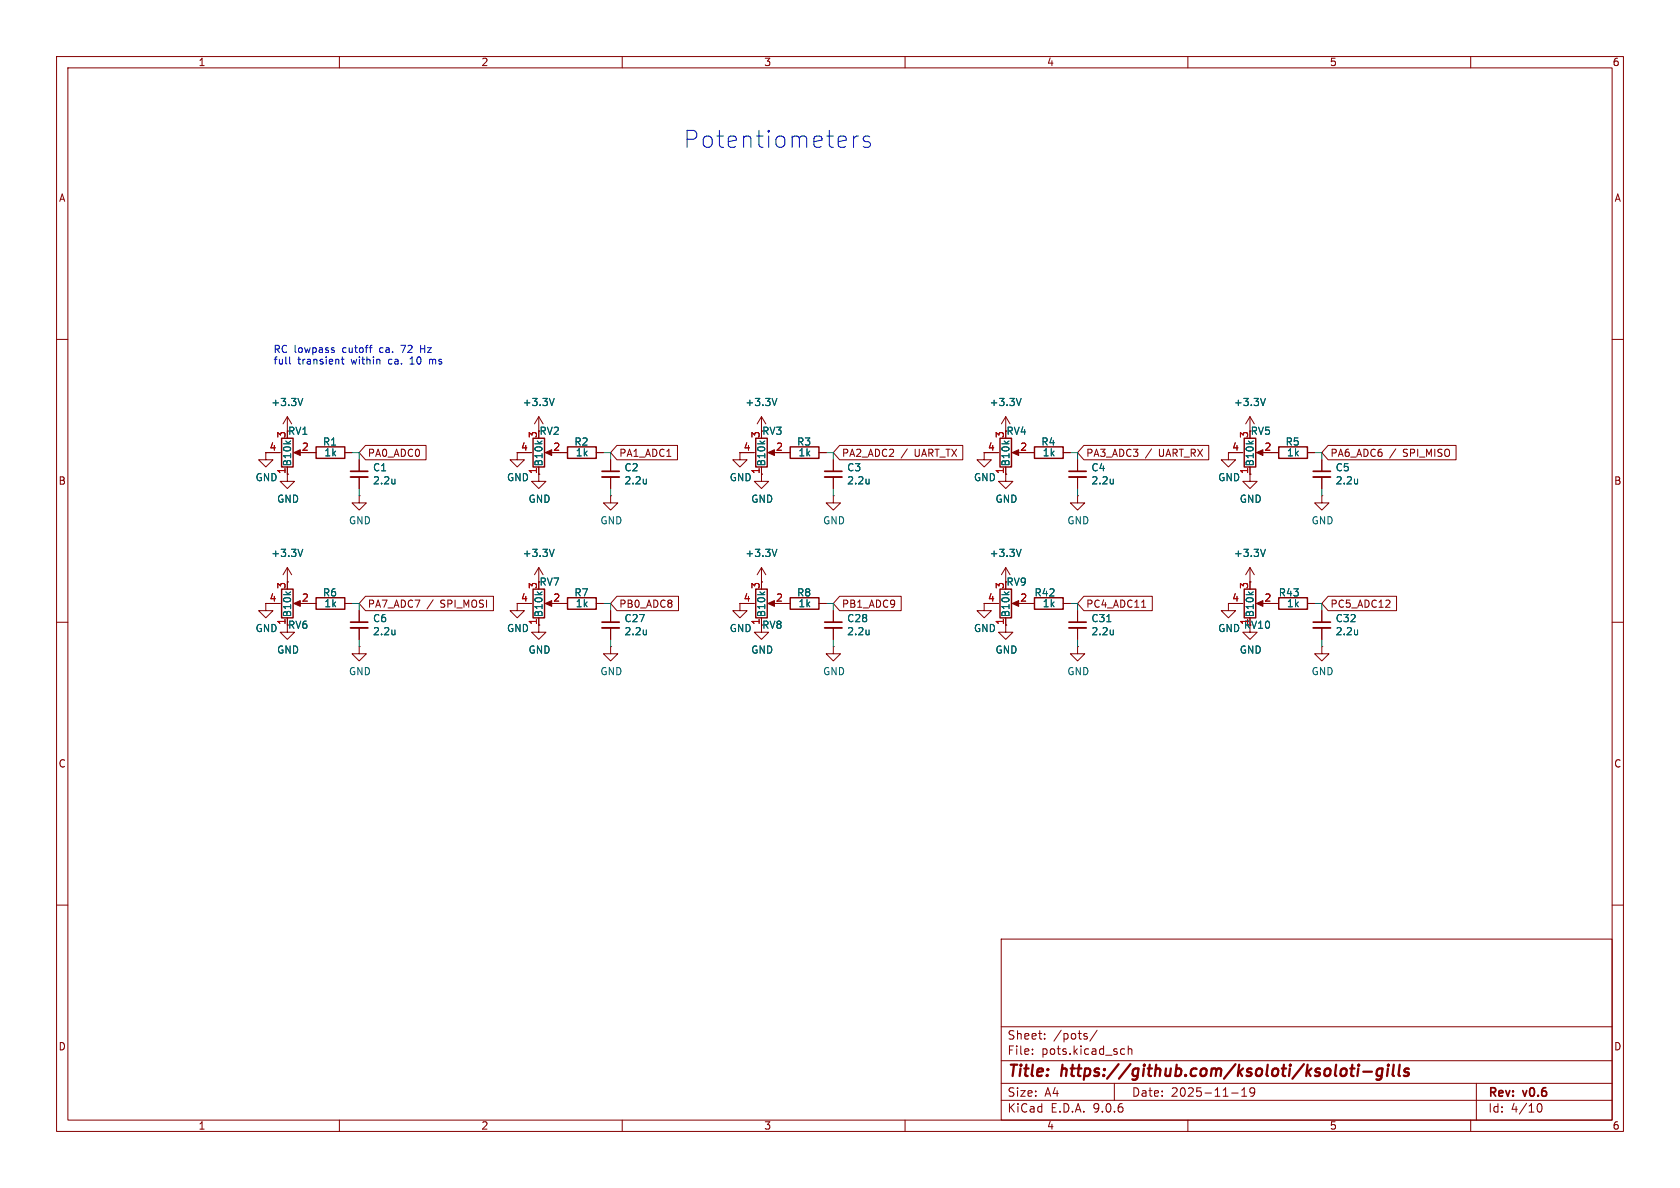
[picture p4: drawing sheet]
<svg xmlns="http://www.w3.org/2000/svg" width="297mm" height="210mm" viewBox="0 0 297 210" stroke-linecap="round" stroke-linejoin="round" font-family="sans-serif">
<g fill="none" stroke="#840000" stroke-width=".18">
<path d="M10 10h277v190h-277zM12 12h273v186h-273zM60 10v2M110 10v2M160 10v2M210 10v2M260 10v2M10 60h2M50.8 73.7v2.5M50.8 73.7l-.8 1.2M50.8 73.7l.8 1.2M64.6 78.7h10.7v2.6h-10.7l-1.1-1.3z"/>
<path d="M95.2 73.7l-.7 1.2M95.2 73.7l.8 1.2M95.2 73.7v2.5M109.1 78.7h10.7v2.6h-10.7l-1.2-1.3zM134.6 73.7v2.5M134.6 73.7l-.7 1.2M134.6 73.7l.8 1.2M148.4 78.7h21.8v2.6h-21.8l-1.1-1.3zM177.8 73.7v2.5M177.8 73.7l-.8 1.2M177.8 73.7l.8 1.2M191.6 78.7h22.1v2.6h-22.1l-1.1-1.3z"/>
<path d="M221 73.7l-.8 1.2M221 73.7l.7 1.2M221 73.7v2.5M234.8 78.7h22.6v2.6h-22.6l-1.1-1.3zM285 60h2M49.5 80h-2.5v1.3h1.3l-1.3 1.3-1.3-1.3h1.3M50.8 82.6v2.5h1.3l-1.3 1.3-1.3-1.3h1.3M52.3 80h1M54.6 80h1.3M61 80h1.2M63.5 87.6v1.3h1.3l-1.3 1.3-1.3-1.3h1.3M63.5 87.6h.1"/>
<path d="M63.5 81.3v2M63.5 84.3v2.1M94 80h-2.6v1.3h1.3l-1.3 1.3-1.2-1.3h1.2M95.2 82.6v2.5h1.3l-1.3 1.3-1.2-1.3h1.2M96.8 80h1M99.1 80h1.2M105.4 80h1.3M107.9 87.6v1.3h1.3l-1.3 1.3-1.2-1.3h1.2M107.9 87.6h.1M107.9 81.3v2M107.9 84.3v2.1M133.3 80h-2.5v1.3h1.3l-1.3 1.3-1.3-1.3h1.3"/>
<path d="M134.6 82.6v2.5h1.3l-1.3 1.3-1.3-1.3h1.3M136.1 80h1.1M138.4 80h1.3M144.8 80h1.2M147.3 87.6v1.3h1.3l-1.3 1.3-1.3-1.3h1.3M147.3 87.6h.1M147.3 81.3v2M147.3 84.3v2.1M176.5 80h-2.5v1.3h1.3l-1.3 1.3-1.3-1.3h1.3M177.8 82.6v2.5h1.3l-1.3 1.3-1.3-1.3h1.3M179.3 80h1M181.6 80h1.3"/>
<path d="M188 80h1.2M190.5 87.6v1.3h1.3l-1.3 1.3-1.3-1.3h1.3M190.5 87.6h.1M190.5 81.3v2M190.5 84.3v2.1M219.7 80h-2.5v1.3h1.2l-1.2 1.3-1.3-1.3h1.3M221 82.6v2.5h1.2l-1.2 1.3-1.3-1.3h1.3M222.5 80h1M224.8 80h1.3M231.1 80h1.3M233.7 87.6v1.3h1.2l-1.2 1.3-1.3-1.3h1.3M233.7 87.6h.1"/>
<path d="M233.7 81.3v2M233.7 84.3v2.1M10 110h2M49.5 106.7h-2.5v1.3h1.3l-1.3 1.2-1.3-1.2h1.3M50.8 109.2v2.6h1.3l-1.3 1.2-1.3-1.2h1.3M50.8 100.3l-.8 1.3M50.8 100.3l.8 1.3M50.8 100.3v2.6M52.3 106.7h1M54.6 106.7h1.3M61 106.7h1.2M63.5 114.3v1.3h1.3l-1.3 1.2-1.3-1.2h1.3"/>
<path d="M63.5 114.3h.1M63.5 108v2M63.5 111v2M64.6 105.4h22.6v2.6h-22.6l-1.1-1.3zM94 106.7h-2.6v1.3h1.3l-1.3 1.2-1.2-1.2h1.2M95.2 109.2v2.6h1.3l-1.3 1.2-1.2-1.2h1.2M95.2 100.3v2.6M95.2 100.3l-.7 1.3M95.2 100.3l.8 1.3M96.8 106.7h1M99.1 106.7h1.2M105.4 106.7h1.3"/>
<path d="M107.9 114.3v1.3h1.3l-1.3 1.2-1.2-1.2h1.2M107.9 114.3h.1M107.9 108v2M107.9 111v2M109.1 105.4h10.9v2.6h-10.9l-1.2-1.3zM133.3 106.7h-2.5v1.3h1.3l-1.3 1.2-1.3-1.2h1.3M134.6 109.2v2.6h1.3l-1.3 1.2-1.3-1.2h1.3M134.6 100.3v2.6M134.6 100.3l-.7 1.3M134.6 100.3l.8 1.3M136.1 106.7h1.1M138.4 106.7h1.3"/>
<path d="M144.8 106.7h1.2M147.3 114.3v1.3h1.3l-1.3 1.2-1.3-1.2h1.3M147.3 114.3h.1M147.3 108v2M147.3 111v2M148.4 105.4h10.9v2.6h-10.9l-1.1-1.3zM176.5 106.7h-2.5v1.3h1.3l-1.3 1.2-1.3-1.2h1.3M177.8 109.2v2.6h1.3l-1.3 1.2-1.3-1.2h1.3M177.8 100.3v2.6M177.8 100.3l-.8 1.3M177.8 100.3l.8 1.3M179.3 106.7h1"/>
<path d="M181.6 106.7h1.3M188 106.7h1.2M190.5 114.3v1.3h1.3l-1.3 1.2-1.3-1.2h1.3M190.5 114.3h.1M190.5 108v2M190.5 111v2M191.6 105.4h12.1v2.6h-12.1l-1.1-1.3zM201.8 107.4h.8M219.7 106.7h-2.5v1.3h1.2l-1.2 1.2-1.3-1.2h1.3M221 109.2v2.6h1.2l-1.2 1.2-1.3-1.2h1.3M221 100.3v2.6M221 100.3l-.8 1.3"/>
<path d="M221 100.3l.7 1.3M222.5 106.7h1M224.8 106.7h1.3M231.1 106.7h1.3M233.7 114.3v1.3h1.2l-1.2 1.2-1.3-1.2h1.3M233.7 114.3h.1M233.7 108v2M233.7 111v2M234.8 105.4h12.1v2.6h-12.1l-1.1-1.3zM285 110h2M10 160h2M177 166h108v32h-108z"/>
<path d="M285 160h2M60 198v2M110 198v2M160 198v2M177 194.5h108M177 191.5h108M177 187.5h108M177 181.5h108M182.5 186.3v.1M182.5 185.5v.1M184.7 183.6v.1M184.7 182.8v.1"/>
<path d="M192 183.2l.2 .2-.2 .3M192 182.7l.2 .1M194 182.1l-1.3 2M197 191.5v3M198.4 185.4l.4 .1M198.8 186.3l-.4 .1M199.5 185.5l.2-.1 .3 .1 .1 .9M199.5 184.9v1.5M210 198v2M217.7 193.2h1.2M219.5 193.8h.9M219.5 192.7l.5-.4v1.5"/>
<path d="M221 192.4v.5l.1 .3h.4l.3-.3M221.7 192.4a.99 .99 0 0 1-.3 1.4h-.3M260 198v2M261 191.5v6.5M271.7 195.7l.2-.5 .2-.1a.81 .81 0 0 1 .6 .6 .81 .81 0 0 1-.3 .8h-.4l-.3-.5"/>
</g>
<g fill="none" stroke="#840000" stroke-width=".4">
<path d="M238.7 188.9h.8M238.9 190.1l.4 .1M239.1 188.2l-.2 1.7M240.1 188.9l-.1 1.3M240.2 188.2v.2M240.2 188.2l-.1 .1 .1 .1M240.2 188.2l.1 .1-.1 .1M241 189.4h1.5M244.4 189a.66 .66 0 0 0-1 .3l-.1 .5 .2 .3 .2 .1 .6-.1M244.4 188.9l-.2 1.6a.6 .6 0 0 1-.9 .3M245.4 188.9l-.2 1.3M245.5 188.2l-.1 .2"/>
<path d="M245.5 188.2l-.2 .1 .1 .1M245.5 188.2v.1l-.1 .1M246.4 188.2l-.2 1.7 .2 .3M247.5 188.2l-.3 1.7 .3 .3M249.1 189a.49 .49 0 0 0-.8 .3v.1l.7 .2 .1 .3-.4 .3-.5-.1"/>
</g>
<path d="M62 83.3h3M106.4 83.3h3.1M145.8 83.3h3M189 83.3h3M232.2 83.3h3M62 110h3M106.4 110h3.1M145.8 110h3M189 110h3M232.2 110h3" fill="none" stroke="#840000" stroke-width=".3"/>
<path d="M62 84.3h3M106.4 84.3h3.1M145.8 84.3h3M189 84.3h3M232.2 84.3h3M62 111h3M106.4 111h3.1M145.8 111h3M189 111h3M232.2 111h3" fill="none" stroke="#840000" stroke-width=".33"/>
<g fill="none" stroke="#006464" stroke-width=".18">
<path d="M53.5 70.4l-.4 1.3M98 70.4l-.5 1.3M137.3 70.4l-.4 1.3M180.5 70.4l-.4 1.3M223.7 70.4l-.4 1.3M53.5 97.1l-.4 1.3M69.8 84.7v.8M69.8 85.4v.1M98 97.1l-.5 1.3M114.3 84.7v.8M114.3 85.4l-.1 .1M137.3 97.1l-.4 1.3"/>
<path d="M153.6 84.7v.8M153.6 85.4v.1M180.5 97.1l-.4 1.3M196.8 84.7v.8M196.8 85.4v.1M223.7 97.1l-.4 1.3M240 84.7v.8M240 85.4l-.1 .1M69.8 111.4v.8M69.8 112.1v.1M114.3 111.4v.8M114.3 112.1l-.1 .1"/>
<path d="M153.6 111.4v.8M153.6 112.1v.1M195.7 109.9h.7M196.8 111.4v.8M196.8 112.1v.1M240 111.4v.8M240 112.1l-.1 .1"/>
</g>
<g fill="none" stroke="#840000" stroke-width=".25">
<path d="M49.8 77.5h2v5.1h-2zM55.9 79h5.1v2h-5.1zM94.2 77.5h2.1v5.1h-2.1zM100.3 79h5.1v2h-5.1zM133.6 77.5h2v5.1h-2zM139.7 79h5.1v2h-5.1zM176.8 77.5h2v5.1h-2zM182.9 79h5.1v2h-5.1zM220 77.5h2v5.1h-2zM226.1 79h5v2h-5zM49.8 104.1h2v5.1h-2zM55.9 105.7h5.1v2h-5.1z"/>
<path d="M94.2 104.1h2.1v5.1h-2.1zM100.3 105.7h5.1v2h-5.1zM133.6 104.1h2v5.1h-2zM139.7 105.7h5.1v2h-5.1zM176.8 104.1h2v5.1h-2zM182.9 105.7h5.1v2h-5.1zM220 104.1h2v5.1h-2zM226.1 105.7h5v2h-5z"/>
</g>
<g fill="#840000" stroke="#840000" stroke-width=".18">
<path d="M178.9 106.7l1.2-.5v1z"/>
<path d="M96.4 80l1.1-.5v1z"/>
<path d="M96.4 106.7l1.1-.5v1z"/>
<path d="M51.9 106.7l1.2-.5v1z"/>
<path d="M135.8 80l1.1-.5v1z"/>
<path d="M178.9 80l1.2-.5v1z"/>
<path d="M135.8 106.7l1.1-.5v1z"/>
<path d="M222.1 106.7l1.2-.5v1z"/>
<path d="M222.1 80l1.2-.5v1z"/>
<path d="M51.9 80l1.2-.5v1z"/>
</g>
<g fill="none" stroke="#009600" stroke-width=".18">
<path d="M62.2 80h1.3v1.3M63.5 86.4v1.2M106.7 80h1.2v1.3M107.9 86.4v1.2M146 80h1.3v1.3M147.3 86.4v1.2M189.2 80h1.3v1.3M190.5 86.4v1.2M232.4 80h1.3v1.3M233.7 86.4v1.2M62.2 106.7h1.3v1.3M63.5 113v1.3"/>
<path d="M106.7 106.7h1.2v1.3M107.9 113v1.3M146 106.7h1.3v1.3M147.3 113v1.3M189.2 106.7h1.3v1.3M190.5 113v1.3M232.4 106.7h1.3v1.3M233.7 113v1.3"/>
</g>
<g fill="none" stroke="#0000c2" stroke-width=".18">
<path d="M150.9 24v2M151.8 24a.77 .77 0 0 0-.9 .6M153.8 24.2l-.8-.2-.2 .2-.2 .3 .2 .4 1 .3 .1 .3-.1 .4-.3 .1h-.6l-.3-.1M51.2 63.1v1.1l.2 .2M58.8 61.9h.3v.2l-.2 .2h-.2M58.8 61.5h.3M60.3 63.5h.5M60.5 63.1v1.1l.3 .2M65.3 61.5h.5M65.8 61l-.3 .1M72.5 64.4h.7M72.6 63.4h-.1"/>
<path d="M74.4 61v1.3M74.4 61.6h.7M75.9 63.5v.9M76.1 63.5l-.2 .1"/>
</g>
<text font-size="4.2" fill="#0000c2" x="120.6" y="26.4">Potentiometers</text>
<g font-size="2.8" fill="#840000">
<text x="178" y="190.9">Title:</text>
<text x="187.7" y="190.9">https://github.com/ksoloti/ksoloti-gills</text>
</g>
<g font-size="2.1" fill="#840000">
<text x="178" y="184">Sheet:</text>
<text x="186.2" y="184">/pots/</text>
<text x="178" y="186.7">File:</text>
<text x="184.1" y="186.7">pots.kicad_sch</text>
<text x="178" y="196.9">KiCad</text>
<text x="178" y="194.1">Size:</text>
<text x="184.7" y="194.1">A4</text>
<text x="185.7" y="196.9">E.D.A.</text>
<text x="193.3" y="196.9">9.0.6</text>
<text x="200" y="194.1">Date:</text>
<text x="207" y="194.1">2025-11-19</text>
<text x="263" y="194.3">Rev:</text>
<text x="263" y="196.9">Id:</text>
<text x="267.1" y="196.9">4/10</text>
<text x="269.4" y="194.3">v0.6</text>
</g>
<g font-size="1.8" fill="#840000">
<text x="35" y="11.9">1</text>
<text x="85" y="11.9">2</text>
<text x="135" y="11.9">3</text>
<text x="185" y="11.9">4</text>
<text x="235" y="11.9">5</text>
<text x="285" y="11.9">6</text>
<text x="10.3" y="35.9">A</text>
<text x="285.3" y="35.9">A</text>
<text x="95" y="77.5" transform="rotate(-90 95 77.5)">3</text>
<text x="47.6" y="79.8">4</text>
<text x="64.9" y="81">PA0_ADC0</text>
<text x="92" y="79.8">4</text>
<text x="109.4" y="81">PA1_ADC1</text>
<text x="148.7" y="81">PA2_ADC2</text>
<text x="159.3" y="81">/</text>
<text x="161.8" y="81">UART_TX</text>
<text x="191.9" y="81">PA3_ADC3</text>
<text x="202.5" y="81">/</text>
<text x="205" y="81">UART_RX</text>
<text x="235.1" y="81">PA6_ADC6</text>
<text x="245.7" y="81">/</text>
<text x="248.2" y="81">SPI_MISO</text>
<text x="10.3" y="85.9">B</text>
<text x="285.3" y="85.9">B</text>
<text x="50.5" y="104.2" transform="rotate(-90 50.5 104.2)">3</text>
<text x="64.9" y="107.6">PA7_ADC7</text>
<text x="75.5" y="107.6">/</text>
<text x="78" y="107.6">SPI_MOSI</text>
<text x="92" y="106.4">4</text>
<text x="109.4" y="107.6">PB0_ADC8</text>
<text x="148.7" y="107.6">PB1_ADC9</text>
<text x="174.6" y="106.4">4</text>
<text x="177.5" y="104.2" transform="rotate(-90 177.5 104.2)">3</text>
<text x="191.9" y="107.6">PC4_ADC11</text>
<text x="235.1" y="107.6">PC5_ADC12</text>
<text x="50.5" y="110.6" transform="rotate(-90 50.5 110.6)">1</text>
<text x="134.4" y="110.6" transform="rotate(-90 134.4 110.6)">1</text>
<text x="177.5" y="110.6" transform="rotate(-90 177.5 110.6)">1</text>
<text x="10.3" y="135.9">C</text>
<text x="285.3" y="135.9">C</text>
<text x="10.3" y="185.9">D</text>
<text x="285.3" y="185.9">D</text>
<text x="35" y="199.9">1</text>
<text x="85" y="199.9">2</text>
<text x="135" y="199.9">3</text>
<text x="185" y="199.9">4</text>
<text x="235" y="199.9">5</text>
<text x="285" y="199.9">6</text>
</g>
<g font-size="1.8" fill="#0000c2">
<text x="48.3" y="62.5">RC lowpass</text>
<text x="48.3" y="64.5">full</text>
<text x="52.6" y="64.5">transient</text>
<text x="60.6" y="62.5">cutoff</text>
<text x="62.2" y="64.5">within</text>
<text x="67.4" y="62.5">ca.</text>
<text x="68.9" y="64.5">ca.</text>
<text x="71.4" y="62.5">72</text>
<text x="73" y="64.5">10</text>
<text x="75" y="62.5">Hz</text>
<text x="76.6" y="64.5">ms</text>
</g>
<g font-size="1.8" fill="#006464">
<text x="47.9" y="72">+3.3V</text>
<text x="92.3" y="72">+3.3V</text>
<text x="131.7" y="72">+3.3V</text>
<text x="174.9" y="72">+3.3V</text>
<text x="218" y="72">+3.3V</text>
<text x="50.8" y="77.1">RV1</text>
<text x="95.3" y="77.1">RV2</text>
<text x="134.6" y="77.1">RV3</text>
<text x="177.8" y="77.1">RV4</text>
<text x="221" y="77.1">RV5</text>
<text x="50.5" y="83.9" transform="rotate(-90 50.5 83.9)">1</text>
<text x="51.7" y="82.5" transform="rotate(-90 51.7 82.5)">B10k</text>
<text x="57" y="79">R1</text>
<text x="57.2" y="80.9">1k</text>
<text x="65.8" y="83.5">C1</text>
<text x="95" y="83.9" transform="rotate(-90 95 83.9)">1</text>
<text x="96.1" y="82.5" transform="rotate(-90 96.1 82.5)">B10k</text>
<text x="101.4" y="79">R2</text>
<text x="101.7" y="80.9">1k</text>
<text x="110.3" y="83.5">C2</text>
<text x="135.5" y="82.5" transform="rotate(-90 135.5 82.5)">B10k</text>
<text x="140.8" y="79">R3</text>
<text x="141.1" y="80.9">1k</text>
<text x="149.7" y="83.5">C3</text>
<text x="178.7" y="82.5" transform="rotate(-90 178.7 82.5)">B10k</text>
<text x="184" y="79">R4</text>
<text x="184.2" y="80.9">1k</text>
<text x="192.8" y="83.5">C4</text>
<text x="221.8" y="82.5" transform="rotate(-90 221.8 82.5)">B10k</text>
<text x="227.2" y="79">R5</text>
<text x="227.4" y="80.9">1k</text>
<text x="236" y="83.5">C5</text>
<text x="45.1" y="85.3">GND</text>
<text x="48.9" y="89.1">GND</text>
<text x="65.8" y="85.8">2.2u</text>
<text x="89.5" y="85.3">GND</text>
<text x="93.3" y="89.1">GND</text>
<text x="110.3" y="85.8">2.2u</text>
<text x="128.9" y="85.3">GND</text>
<text x="132.7" y="89.1">GND</text>
<text x="149.7" y="85.8">2.2u</text>
<text x="172.1" y="85.3">GND</text>
<text x="175.9" y="89.1">GND</text>
<text x="192.8" y="85.8">2.2u</text>
<text x="215.3" y="85.3">GND</text>
<text x="219.1" y="89.1">GND</text>
<text x="236" y="85.8">2.2u</text>
<text x="61.6" y="92.9">GND</text>
<text x="106" y="92.9">GND</text>
<text x="145.4" y="92.9">GND</text>
<text x="188.6" y="92.9">GND</text>
<text x="231.8" y="92.9">GND</text>
<text x="47.9" y="98.7">+3.3V</text>
<text x="92.3" y="98.7">+3.3V</text>
<text x="131.7" y="98.7">+3.3V</text>
<text x="174.9" y="98.7">+3.3V</text>
<text x="218" y="98.7">+3.3V</text>
<text x="57" y="105.6">R6</text>
<text x="57.2" y="107.5">1k</text>
<text x="95.3" y="103.7">RV7</text>
<text x="101.4" y="105.6">R7</text>
<text x="101.7" y="107.5">1k</text>
<text x="140.8" y="105.6">R8</text>
<text x="141.1" y="107.5">1k</text>
<text x="177.8" y="103.7">RV9</text>
<text x="182.8" y="105.6">R42</text>
<text x="184.2" y="107.5">1k</text>
<text x="226" y="105.6">R43</text>
<text x="227.4" y="107.5">1k</text>
<text x="45.1" y="111.9">GND</text>
<text x="50.8" y="111.4">RV6</text>
<text x="51.7" y="109.2" transform="rotate(-90 51.7 109.2)">B10k</text>
<text x="65.8" y="110.2">C6</text>
<text x="65.8" y="112.5">2.2u</text>
<text x="89.5" y="111.9">GND</text>
<text x="95" y="110.6" transform="rotate(-90 95 110.6)">1</text>
<text x="96.1" y="109.2" transform="rotate(-90 96.1 109.2)">B10k</text>
<text x="110.3" y="110.2">C27</text>
<text x="110.3" y="112.5">2.2u</text>
<text x="128.9" y="111.9">GND</text>
<text x="134.6" y="111.4">RV8</text>
<text x="135.5" y="109.2" transform="rotate(-90 135.5 109.2)">B10k</text>
<text x="149.7" y="110.2">C28</text>
<text x="149.7" y="112.5">2.2u</text>
<text x="172.1" y="111.9">GND</text>
<text x="178.7" y="109.2" transform="rotate(-90 178.7 109.2)">B10k</text>
<text x="192.8" y="110.2">C31</text>
<text x="192.8" y="112.5">2.2u</text>
<text x="215.3" y="111.9">GND</text>
<text x="219.8" y="111.4">RV10</text>
<text x="221.8" y="109.2" transform="rotate(-90 221.8 109.2)">B10k</text>
<text x="236" y="110.2">C32</text>
<text x="236" y="112.5">2.2u</text>
<text x="48.9" y="115.7">GND</text>
<text x="61.6" y="119.6">GND</text>
<text x="93.3" y="115.7">GND</text>
<text x="106" y="119.6">GND</text>
<text x="132.7" y="115.7">GND</text>
<text x="145.4" y="119.6">GND</text>
<text x="175.9" y="115.7">GND</text>
<text x="188.6" y="119.6">GND</text>
<text x="219.1" y="115.7">GND</text>
<text x="231.8" y="119.6">GND</text>
</g>
<g font-size="1.8" fill="#a90000">
<text x="50.5" y="77.5" transform="rotate(-90 50.5 77.5)">3</text>
<text x="134.4" y="77.5" transform="rotate(-90 134.4 77.5)">3</text>
<text x="177.5" y="77.5" transform="rotate(-90 177.5 77.5)">3</text>
<text x="220.7" y="77.5" transform="rotate(-90 220.7 77.5)">3</text>
<text x="53.3" y="79.8">2</text>
<text x="97.7" y="79.8">2</text>
<text x="131.4" y="79.8">4</text>
<text x="134.4" y="83.9" transform="rotate(-90 134.4 83.9)">1</text>
<text x="137.1" y="79.8">2</text>
<text x="174.6" y="79.8">4</text>
<text x="177.5" y="83.9" transform="rotate(-90 177.5 83.9)">1</text>
<text x="180.3" y="79.8">2</text>
<text x="217.7" y="79.8">4</text>
<text x="220.7" y="83.9" transform="rotate(-90 220.7 83.9)">1</text>
<text x="223.4" y="79.8">2</text>
<text x="47.6" y="106.4">4</text>
<text x="53.3" y="106.4">2</text>
<text x="95" y="104.2" transform="rotate(-90 95 104.2)">3</text>
<text x="97.7" y="106.4">2</text>
<text x="131.4" y="106.4">4</text>
<text x="134.4" y="104.2" transform="rotate(-90 134.4 104.2)">3</text>
<text x="137.1" y="106.4">2</text>
<text x="180.3" y="106.4">2</text>
<text x="217.7" y="106.4">4</text>
<text x="220.7" y="104.2" transform="rotate(-90 220.7 104.2)">3</text>
<text x="223.4" y="106.4">2</text>
<text x="220.7" y="110.6" transform="rotate(-90 220.7 110.6)">1</text>
</g>
</svg>
